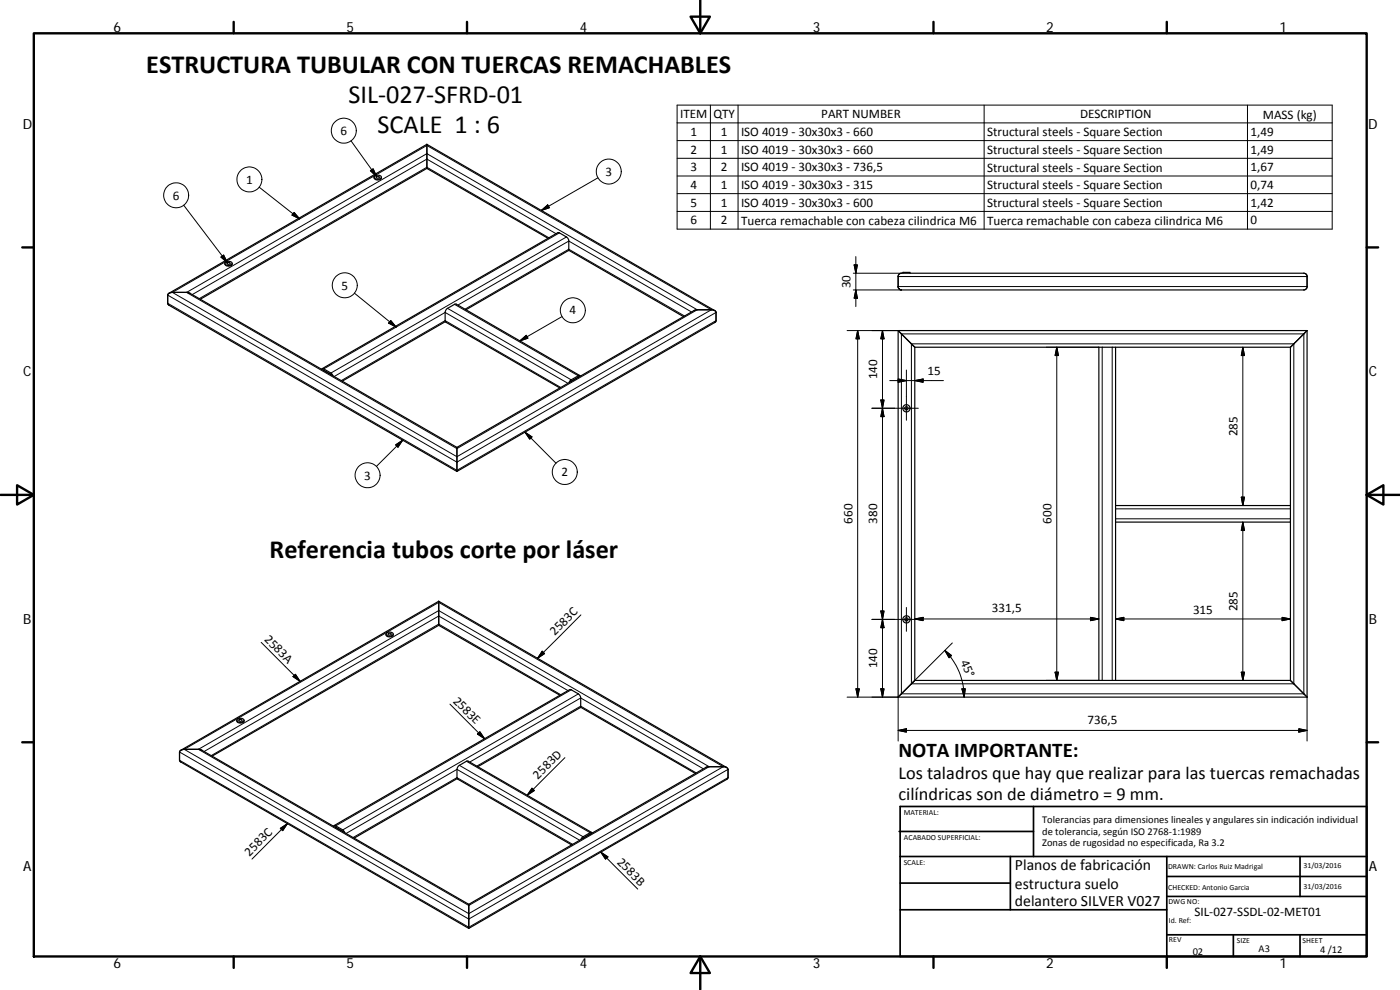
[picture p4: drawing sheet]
<svg xmlns="http://www.w3.org/2000/svg" width="420mm" height="297mm" viewBox="0 0 420 297" stroke-linecap="round" stroke-linejoin="round" font-family="sans-serif">
<g fill="none" stroke="#000" stroke-width=".36">
<path d="M112.3 53.1a1.13 1.13 0 0 0 1.1 .9 1.13 1.13 0 0 0 1.1-.9M112.4 52.9a1.31 1.31 0 0 1 2.1 .3 1.21 1.21 0 0 1-1.2 .6 1.21 1.21 0 0 1-1-.8zM113 53a.41 .41 0 0 1 .6-.1 .41 .41 0 0 1 .1 .5 .41 .41 0 0 1-.5 .1 .41 .41 0 0 1-.2-.5zM128.1 50.5l36.4 21M128.1 43.3l86.4 49.9M128.1 43.3v7.2M128.1 43.3l-77.4 44.7M128.1 50.5l-68 39.3M67.5 79a1.14 1.14 0 0 0 1.1 .9 1.14 1.14 0 0 0 1.1-.9M67.6 78.8a1.26 1.26 0 0 1 2 .3 1.18 1.18 0 0 1-1.1 .6 1.18 1.18 0 0 1-1-.8zM68.2 78.8a.42 .42 0 0 1 .6-.1 .42 .42 0 0 1 .1 .5 .42 .42 0 0 1-.5 .1 .42 .42 0 0 1-.2-.5zM170.7 75.1l34.4 19.9"/>
<path d="M133.6 96.5l-30.9 17.9M139.8 92.9l30.7-17.7 .2-.3v-2.8l-.3-.6-2.5-1.6-.5-.1-70.7 40.8M214.5 96.8l-77.4 44.7M214.9 93.7v2.7l-.4 .4M214.9 93.7a1.27 1.27 0 0 0-1.4-.8h-4.3l-1 .3-71.1 41M269.5 99.2l5 5M269.5 99.2h122.8M269.5 99.2v110M269.5 86a1.01 1.01 0 0 0 1 1 1.01 1.01 0 0 1-1-1zM270.5 87h120.8M271 82v-.3h2.1v.3M392.3 83a.98 .98 0 0 0-1-1h-120.8a.98 .98 0 0 0-1 1v3"/>
<path d="M392.3 83v3a1.01 1.01 0 0 1-1 1M392.3 99.2l-5 5M392.3 99.2v110M96.5 110.8l.2-.2 .5 .1 2.3 1.3 .4 .8M97 111.1l2.5 1.4M173.7 113.1l-2.5 1.5M174 112.7l-37.1-21.5h-.3l-2.8 1.8-.2 .6v2.8l.2 .3 34.2 19.7M174.2 112.8l-.5-.1-2.3 1.3-.6 .8M274.5 104.2h55.3M274.5 104.2v100M329.8 104.2v100M329.8 104.2h5v47.5"/>
<path d="M334.8 104.2h52.5M387.3 104.2v47.5M137.1 134.2l-80.1-46.2-1-.3h-4.3a1.27 1.27 0 0 0-1.4 .8v2.7l.4 .4 86.4 49.9M137.1 138.7v2.8M137.1 134.2v4.5M334.8 151.7v5M334.8 156.7v47.5M334.8 151.7h52.5M387.3 151.7v5h-52.5M387.3 156.7v47.5M115.9 190.3a1.12 1.12 0 0 0 1 .8 1.12 1.12 0 0 0 1.1-.8M116 190a1.28 1.28 0 0 1 2 .3 1.17 1.17 0 0 1-1.1 .6 1.17 1.17 0 0 1-1-.8z"/>
<path d="M116.6 190.1a.46 .46 0 0 1 .5-.1 .46 .46 0 0 1 .3 .4 .43 .43 0 0 1-.6 .2 .43 .43 0 0 1-.2-.5zM131.7 187.6l36.3 21M131.7 180.4l-77.4 44.7M131.7 187.6l-68 39.3M131.7 180.4l86.3 49.9M131.7 180.4v7.2M71.1 216.1a1.11 1.11 0 0 0 1.1 .9 1.11 1.11 0 0 0 1-.9M71.3 215.7a1.12 1.12 0 0 1 1.9 .6 1.21 1.21 0 0 1-2.1-.3zM71.7 216a.43 .43 0 0 1 .6-.2 .43 .43 0 0 1 .2 .5 .45 .45 0 0 1-.5 .1 .45 .45 0 0 1-.3-.4zM174.2 212.2l34.5 19.9M269.5 209.2h122.8M274.5 204.2l-5 5"/>
<path d="M274.5 204.2h55.3M329.8 204.2h5M334.8 204.2h52.5M387.3 204.2l5 5M137.2 233.6l-30.9 17.9M143.4 230l30.7-17.7 .2-.4v-2.5l-.3-.8-2.6-1.6-.4-.1-70.8 40.8M218 233.9l-77.3 44.7M218.5 230.8v2.5l-.5 .6M218.5 230.8a1.31 1.31 0 0 0-1.4-.8h-4.3l-1 .3-71.1 41M100.1 247.9l.5-.2 2.3 1.3 .6 .9M100.6 248.2l2.4 1.4M177.3 250.2l-2.5 1.5"/>
<path d="M177.6 249.8l-37.2-21.5-3 1.8-.3 .7v2.5l.3 .5 34.2 19.7M177.7 250l-.4-.2-2.3 1.3-.7 .8M140.7 271.3l-80.2-46.2-.9-.3h-4.3a1.37 1.37 0 0 0-1.4 .8v2.5l.2 .5 86.6 50M140.7 275.8v2.8M140.7 271.3v4.5"/>
<circle cx="272" cy="122.5" r=".5"/>
<circle cx="272" cy="122.5" r="1.09"/>
<circle cx="272" cy="185.8" r=".5"/>
<circle cx="272" cy="185.8" r="1.08"/>
</g>
<g fill="none" stroke="#000" stroke-width=".3">
<path d="M203.2 31.5h196.6v37.2h-196.6zM203.2 36.9h196.6M213.2 31.5v37.2M221.5 31.5v37.2M295.3 31.5v37.2M374.4 31.5v37.2M77.8 56.2l12.1 9.5M105.3 42.2l7.7 10.8M111.2 51.2l.8-.5 1 2.3zM179.4 53.4l-16.9 9.7M203.2 42.2h196.6M203.2 47.5h196.6"/>
<path d="M203.2 52.8h196.6M203.2 58.1h196.6M55.1 61.6l13.1 17.2M66.3 77.1l.8-.6 1.1 2.3zM88.3 63.8l1.6 1.9-2.3-1.2zM162.5 63.1l1.9-1.6 .5 .8zM164.8 71.4l-36.7-21.2-68.3 39.4M166.9 70.1l-38.8-22.4-70.4 40.7M167.9 69.9l-70.7 40.8M170 71.1l-70.7 40.8M203.2 63.4h196.6M256.3 79.5h1l-.5 2.5z"/>
<path d="M256.8 77v15M50.3 88.5l86.8 50.2 77.8-45M50.3 91l86.8 50.1 77.8-44.9M51.7 87.7l76.4-44.1 85.4 49.3-76.4 44.1zM56 87.7l72.1-41.6 81.1 46.8-72.1 41.7zM106.4 87.9l12.5 10.2M117.3 96.2l1.6 1.9-2.3-1.2zM134.3 92.5l37.1 21.5M136.4 91.3l37.2 21.5M137.4 91.5l33.3-19.2 36.8 21.3M139.5 92.8l31.2-18 34.7 20M168.7 95l-12.7 7.3"/>
<path d="M254.2 99.2h15.3M256.1 82h14.4M256.1 87h14.4M256.8 87l.5 2.5h-1zM257.4 99.2v110M257.4 99.2l.5 2.5h-1zM264.8 99.2v110M264.8 99.2l.5 2.5h-1zM269.5 83h122.8M269.5 86h122.8M97.2 111.1h-.1M99.3 112.3l-.1 .1"/>
<path d="M100.3 113l33.3-19.3 36.8 21.3M102.4 114.2l31.2-18 34.7 20M156 102.3l1.9-1.7 .5 .9zM171.4 114.4h.1M173.6 113.2h.1M267 114.2h16.1M269.5 113.7l2.5 .5-2.5 .5zM270.5 100.2h120.8v108h-120.8zM272 111v15.1M273.5 103.2h114.8v102h-114.8zM274.5 114.2l2.5-.5v1zM314 104.2h15.8"/>
<path d="M317.2 104.2v100M317.2 104.2l.5 2.5h-1.1zM330.8 104.2v100M333.8 104.2v100M373 104.2v47.5M373 104.2l.5 2.5h-1zM118.7 133.5l2.2-1.4-1.5 2.1zM120.9 132.1l-7.9 7.9M157.6 129.7l2 1.4-.6 .7zM157.6 129.7l9.3 9.3M261.7 122.5h13.9M264.3 120h1l-.5 2.5z"/>
<path d="M264.8 122.5l.5 2.5h-1zM334.8 155.7h52.5M334.8 152.7h52.5M372.5 149.2h1l-.5 2.5zM373 156.7v47.5M373 156.7l.5 2.5h-1zM78.4 192.7l11.7 11.7M162.7 195.4l.7 .7-2.1 1.4zM174.3 184.5l-13 13M261.7 185.8h13.9M264.3 183.3h1l-.5 2.5zM264.8 185.8l.5 2.5h-1z"/>
<path d="M272 182.3v7.1M274.5 185.7l2.5-.5v1zM274.5 185.7h55.3M283.6 195.2l2 1.5-.8 .7zM283.6 195.2a19.8 19.8 0 0 1 5.8 14M285.8 192.9l-12.3 12.3M327.3 185.2l2.5 .5-2.5 .5zM334.8 185.7l2.5-.5v1zM334.8 185.7h52.5M384.8 185.2l2.5 .5-2.5 .5zM87.9 203l.8-.7 1.4 2.1zM135 211.3l10.4 10.4"/>
<path d="M168.3 208.4l-36.6-21.1-68.3 39.4M170.4 207.2l-38.7-22.4-70.5 40.7M171.4 207l-70.7 40.8M173.6 208.2l-70.7 40.8M254.2 209.2h15.3v13.1M256.9 206.7h1l-.5 2.5zM264.3 206.7h1l-.5 2.5zM269.5 219.2l2.5-.5v1zM269.5 219.2h122.8M288.7 206.7h1l-.3 2.5zM314 204.2h15.8M316.6 201.7h1.1l-.5 2.5z"/>
<path d="M372.5 201.7h1l-.5 2.5zM389.8 218.7l2.5 .5-2.5 .5zM392.3 209.2v13.1M53.9 225.6l86.8 50.2 77.8-45M53.9 228.1l86.8 50.1 77.8-44.9M55.3 224.8l76.4-44.1 85.4 49.3-76.4 44.1zM59.6 224.8l72.1-41.6 81.1 46.8-72.1 41.7zM137.9 229.6l37.1 21.5M140 228.4l37.1 21.5M141 228.6l33.3-19.2 36.8 21.3M143.1 229.9l31.2-18 34.7 20M143.3 220.2l.7-.7 1.4 2.2z"/>
<path d="M159.6 236.5l.8 .7-2.2 1.4zM169.5 227.3l-11.3 11.3M84.1 248.5l2.1-1.4-1.4 2.1zM86.2 247.1l-10.6 10.7M100.7 248.2h.1M102.9 249.4l-.1 .1M103.9 250.1l33.2-19.3 36.9 21.3M106 251.3l31.1-18 34.8 20M175 251.5h.1M177.1 250.3h.1M180.3 255.7l11.1 11.1M180.3 255.7l2.1 1.4-.7 .7z"/>
<circle cx="103.2" cy="39.2" r="3.7"/>
<circle cx="52.9" cy="58.6" r="3.7"/>
<circle cx="74.8" cy="53.8" r="3.8"/>
<circle cx="182.7" cy="51.5" r="3.7"/>
<circle cx="103.5" cy="85.6" r="3.8"/>
<circle cx="171.9" cy="93.1" r="3.8"/>
<circle cx="110.3" cy="142.6" r="3.8"/>
<circle cx="169.5" cy="141.6" r="3.7"/>
</g>
<g fill="none" stroke="#000" stroke-width=".71">
<path d="M10.1 10h400.1v277h-400.1zM70.1 6.6v3.4M140.2 6.6v3.4M207.3 5h5.8l-2.9 5zM210.2 0v10M280.2 6.6v3.4M350.2 6.6v3.4M6.7 74.2h3.4M410.2 74.2h3.4M.2 148.5h9.9M5.1 145.6l5 2.9-5 2.9zM410.2 148.5l5-2.9v5.8z"/>
<path d="M410.2 148.5h9.9M6.7 222.7h3.4M410.2 222.7h3.4M70.1 287v3.4M140.2 287v3.4M210.2 287l2.9 5h-5.8zM210.2 287v10M280.2 287v3.4M350.2 287v3.4"/>
</g>
<g fill="none" stroke="#000" stroke-width=".51">
<path d="M269.8 249.5h40.4M270.1 257h140.1M270.1 242h140.1v45h-140.1zM303.2 257v16M310.2 242v15M350.2 257v30M390.2 257v12M270.1 273h80.1M270.1 265h33.1M350.2 269h60M350.2 263h60M350.2 280.5h60"/>
<path d="M370.2 280.5v6.5M390.2 280.5v6.5"/>
</g>
<g fill="#000" stroke="#000" stroke-width=".3">
<path d="M111.2 51.2l.8-.5 1 2.3zM66.3 77.1l.8-.6 1.1 2.3zM88.3 63.8l1.6 1.9-2.3-1.2zM162.5 63.1l1.9-1.6 .5 .8zM256.3 79.5h1l-.5 2.5zM117.3 96.2l1.6 1.9-2.3-1.2zM256.8 87l.5 2.5h-1zM156 102.3l1.9-1.7 .5 .9zM257.4 99.2l.5 2.5h-1zM264.8 99.2l.5 2.5h-1zM269.5 113.7l2.5 .5-2.5 .5zM274.5 114.2l2.5-.5v1z"/>
<path d="M317.2 104.2l.5 2.5h-1.1zM373 104.2l.5 2.5h-1zM118.7 133.5l2.2-1.4-1.5 2.1zM157.6 129.7l2 1.4-.6 .7zM264.3 120h1l-.5 2.5zM264.8 122.5l.5 2.5h-1zM372.5 149.2h1l-.5 2.5zM373 156.7l.5 2.5h-1zM162.7 195.4l.7 .7-2.1 1.4zM264.3 183.3h1l-.5 2.5zM264.8 185.8l.5 2.5h-1zM274.5 185.7l2.5-.5v1z"/>
<path d="M283.6 195.2l2 1.5-.8 .7zM327.3 185.2l2.5 .5-2.5 .5zM334.8 185.7l2.5-.5v1zM384.8 185.2l2.5 .5-2.5 .5zM87.9 203l.8-.7 1.4 2.1zM256.9 206.7h1l-.5 2.5zM264.3 206.7h1l-.5 2.5zM269.5 219.2l2.5-.5v1zM288.7 206.7h1l-.3 2.5zM316.6 201.7h1.1l-.5 2.5zM372.5 201.7h1l-.5 2.5zM389.8 218.7l2.5 .5-2.5 .5z"/>
<path d="M143.3 220.2l.7-.7 1.4 2.2zM159.6 236.5l.8 .7-2.2 1.4zM84.1 248.5l2.1-1.4-1.4 2.1zM180.3 255.7l2.1 1.4-.7 .7z"/>
</g>
<g font-size="7.9">
<text x="43.9" y="21.8">ESTRUCTURA TUBULAR CON TUERCAS REMACHABLES</text>
<text x="104.6" y="30.8">SIL‐027‐SFRD‐01</text>
<text x="113.3" y="39.8">SCALE 1 : 6</text>
<text x="80.9" y="167.3">Referencia tubos corte por láser</text>
</g>
<text font-size="6.3" x="269.6" y="227.2">NOTA IMPORTANTE:</text>
<g font-size="5.5">
<text x="269.6" y="233.8">Los taladros que hay que realizar para las tuercas remachadas</text>
<text x="269.6" y="240.1">cilíndricas son de diámetro = 9 mm.</text>
</g>
<g font-size="4.7">
<text x="304.6" y="261.2">Planos de fabricación</text>
<text x="304.6" y="266.6">estructura suelo</text>
<text x="304.6" y="272">delantero SILVER V027</text>
</g>
<g font-size="4.2">
<text x="34" y="9.6">6</text>
<text x="104" y="9.6">5</text>
<text x="174" y="9.6">4</text>
<text x="244" y="9.6">3</text>
<text x="314" y="9.6">2</text>
<text x="384" y="9.6">1</text>
<text x="6.8" y="38.7">D</text>
<text x="410.6" y="38.7">D</text>
<text x="7" y="112.9">C</text>
<text x="410.8" y="112.9">C</text>
<text x="7" y="187.1">B</text>
<text x="410.8" y="187.1">B</text>
<text x="7" y="261.3">A</text>
<text x="410.8" y="261.3">A</text>
<text x="34" y="290.4">6</text>
<text x="104" y="290.4">5</text>
<text x="174" y="290.4">4</text>
<text x="244" y="290.4">3</text>
<text x="314" y="290.4">2</text>
<text x="384" y="290.4">1</text>
</g>
<g font-size="3.9">
<text x="204.1" y="35.5">ITEM</text>
<text x="214.1" y="35.5">QTY</text>
<text x="246.5" y="35.5">PART NUMBER</text>
<text x="324.1" y="35.5">DESCRIPTION</text>
<text x="379" y="35.6">MASS (kg)</text>
<text x="102.2" y="40.5">6</text>
<text x="207.2" y="40.8">1</text>
<text x="216.4" y="40.8">1</text>
<text x="222.4" y="40.8">ISO 4019 ‐ 30x30x3 ‐ 660</text>
<text x="296.2" y="40.9">Structural steels ‐ Square Section</text>
<text x="375.3" y="40.8">1,49</text>
<text x="207.2" y="46.1">2</text>
<text x="216.4" y="46.1">1</text>
<text x="222.4" y="46.1">ISO 4019 ‐ 30x30x3 ‐ 660</text>
<text x="296.2" y="46.2">Structural steels ‐ Square Section</text>
<text x="375.3" y="46.1">1,49</text>
<text x="181.7" y="52.7">3</text>
<text x="207.2" y="51.4">3</text>
<text x="216.4" y="51.4">2</text>
<text x="222.4" y="51.4">ISO 4019 ‐ 30x30x3 ‐ 736,5</text>
<text x="296.2" y="51.5">Structural steels ‐ Square Section</text>
<text x="375.3" y="51.4">1,67</text>
<text x="51.9" y="59.9">6</text>
<text x="73.8" y="55.1">1</text>
<text x="207.2" y="56.7">4</text>
<text x="216.4" y="56.7">1</text>
<text x="222.4" y="56.7">ISO 4019 ‐ 30x30x3 ‐ 315</text>
<text x="296.2" y="56.8">Structural steels ‐ Square Section</text>
<text x="375.3" y="56.7">0,74</text>
<text x="207.2" y="62">5</text>
<text x="216.4" y="62">1</text>
<text x="222.4" y="62">ISO 4019 ‐ 30x30x3 ‐ 600</text>
<text x="296.2" y="62.1">Structural steels ‐ Square Section</text>
<text x="375.3" y="62">1,42</text>
<text x="207.2" y="67.4">6</text>
<text x="216.4" y="67.4">2</text>
<text x="222.4" y="67.4">Tuerca remachable con cabeza cilindrica M6</text>
<text x="296.2" y="67.4">Tuerca remachable con cabeza cilindrica M6</text>
<text x="375.3" y="67.4">0</text>
<text x="102.5" y="86.9">5</text>
<text x="255.3" y="86.5" transform="rotate(-90 255.3 86.5)">30</text>
<text x="170.9" y="94.4">4</text>
<text x="263.3" y="113.8" transform="rotate(-90 263.3 113.8)">140</text>
<text x="278.4" y="112.6">15</text>
<text x="371.4" y="130.9" transform="rotate(-90 371.4 130.9)">285</text>
<text x="109.3" y="143.9">3</text>
<text x="168.5" y="142.9">2</text>
<text x="255.8" y="157.1" transform="rotate(-90 255.8 157.1)">660</text>
<text x="263.3" y="157.1" transform="rotate(-90 263.3 157.1)">380</text>
<text x="315.6" y="157.1" transform="rotate(-90 315.6 157.1)">600</text>
<text x="297.7" y="183.6">331,5</text>
<text x="358" y="184.1">315</text>
<text x="371.4" y="183.4" transform="rotate(-90 371.4 183.4)">285</text>
<text x="79.2" y="192" transform="rotate(45 79.2 192)">2583A</text>
<text x="166.5" y="190.9" transform="rotate(-45 166.5 190.9)">2583C</text>
<text x="263.3" y="200.5" transform="rotate(-90 263.3 200.5)">140</text>
<text x="288.3" y="198.5" transform="rotate(68 288.3 198.5)">45°</text>
<text x="135.8" y="210.5" transform="rotate(45 135.8 210.5)">2583E</text>
<text x="326.4" y="217.1">736,5</text>
<text x="161.4" y="233.9" transform="rotate(-45 161.4 233.9)">2583D</text>
<text x="74.9" y="257" transform="rotate(-45 74.9 257)">2583C</text>
<text x="185" y="258.8" transform="rotate(45 185 258.8)">2583B</text>
<text x="358.5" y="274.9">SIL‐027‐SSDL‐02‐MET01</text>
</g>
<g font-size="3.1">
<text x="312.8" y="246.8">Tolerancias para dimensiones lineales y angulares sin indicación individual</text>
<text x="312.8" y="250.4">de tolerancia, según ISO 2768‐1:1989</text>
<text x="312.8" y="254">Zonas de rugosidad no especificada, Ra 3.2</text>
<text x="357.9" y="286.4">02</text>
<text x="377.7" y="285.6">A3</text>
<text x="396.2" y="285.9">4 /12</text>
</g>
<g font-size="2.4">
<text x="271.2" y="244.4">MATERIAL:</text>
<text x="271.3" y="251.9">ACABADO SUPERFICIAL:</text>
<text x="271.2" y="259.7">SCALE:</text>
<text x="350.6" y="260.8">DRAWN: Carlos Ruiz Madrigal</text>
<text x="391.2" y="260.6">31/03/2016</text>
<text x="350.6" y="267">CHECKED: Antonio Garcia</text>
<text x="391.2" y="266.6">31/03/2016</text>
<text x="350.7" y="271.4">DWG NO:</text>
<text x="350.8" y="276.8">Id. Ref:</text>
<text x="350.8" y="282.8">REV</text>
<text x="371.2" y="282.9">SIZE</text>
<text x="390.9" y="282.9">SHEET</text>
</g>
</svg>
